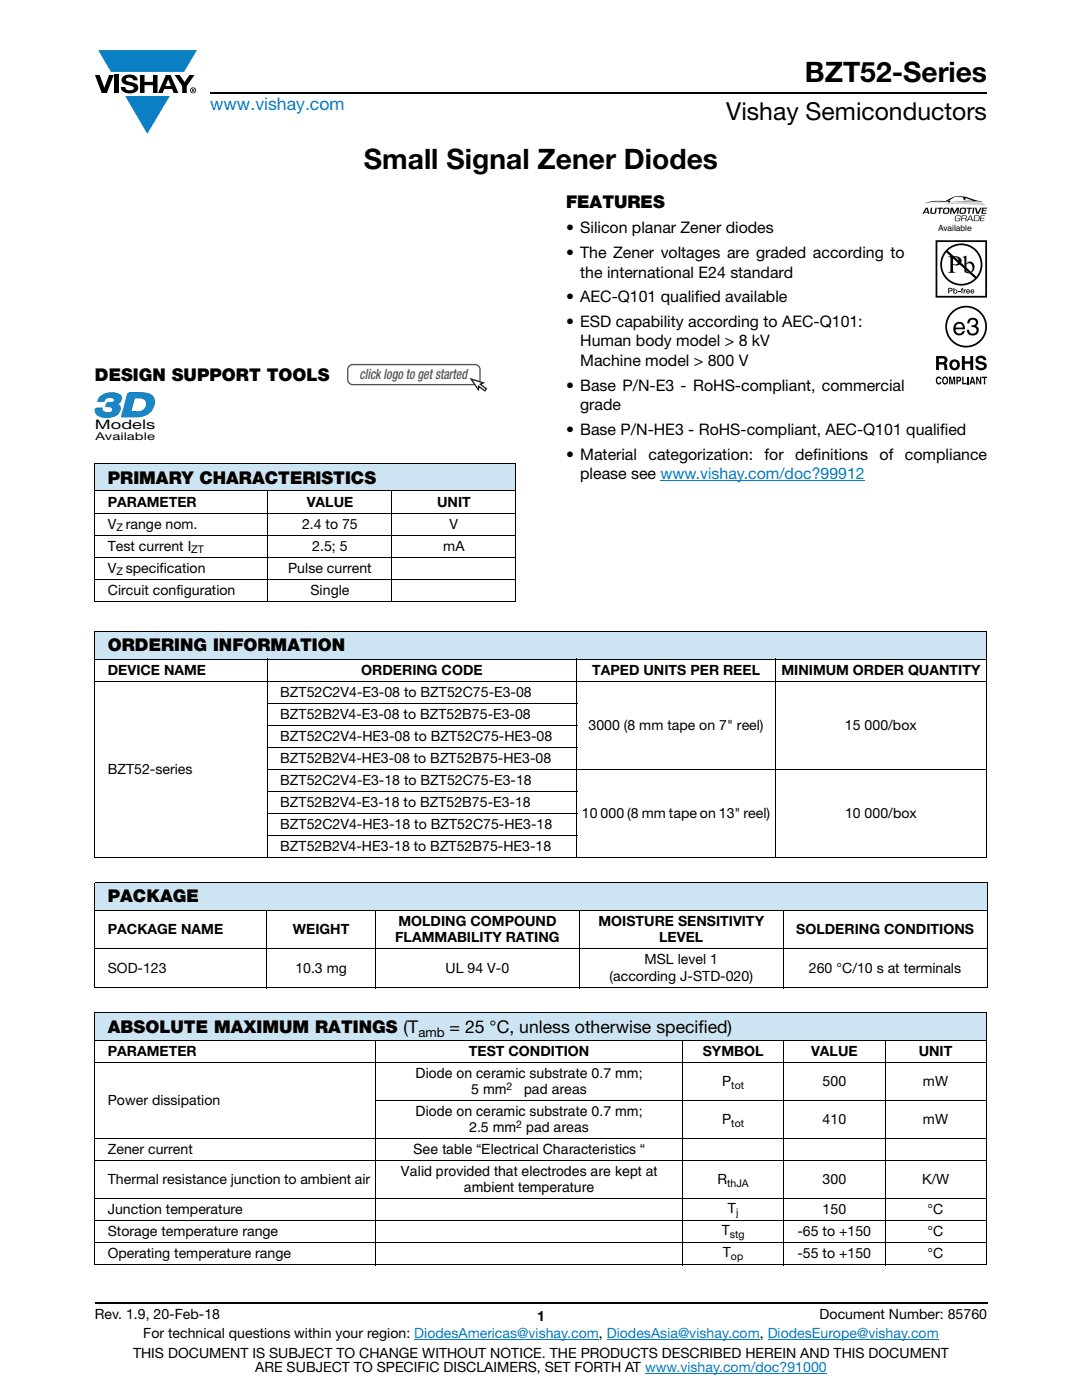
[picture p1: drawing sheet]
<svg xmlns="http://www.w3.org/2000/svg" width="216mm" height="279mm" viewBox="0 0 216 279" stroke-linecap="round" stroke-linejoin="round" font-family="sans-serif">
<g fill="#0a7fc3">
<path d="M19.6 10h19.7l-2.6 4.3h-1.1h-13.5z"/>
<path d="M25 19.2h8.9l-4.5 7.5z"/>
</g>
<g fill="#000">
<path d="M18.9 15h1l.9 2.5 1-2.5h.9l-1.4 3.6h-1zM22.9 15h.9v3.6h-.9zM24.6 15.3a2.1 2.1 0 0 1 2.8 .3l.1 .4h-.9a.79 .79 0 0 0-.7-.5 .79 .79 0 0 0-.8 .4l.3 .3 1 .2a1.08 1.08 0 0 1 1.2 1 1.08 1.08 0 0 1-1.1 1.2 1.73 1.73 0 0 1-2.4-1.2h.9a.96 .96 0 0 0 .8 .6 .96 .96 0 0 0 .9-.4 1.31 1.31 0 0 0-1.2-.6 1.03 1.03 0 0 1-1.1-.6 1.03 1.03 0 0 1 .2-1.1zM27.9 15h.9v1.3h1.7v-1.3h.9v3.6h-.9v-1.6h-1.7v1.6h-.9zM34.8 15h1.1l.9 1.4 1-1.4h1l-1.5 2.2v1.4h-.9v-1.4z"/>
<path d="M33.6 15.9l.5 1.3h-1.1zM33.1 15l-1.6 3.6h1l.3-.8h1.5l.3 .8h1l-1.6-3.6z"/>
<path d="M38.4 17.8h.2v.2h-.2zM38.3 17.7v.7h.1v-.3l.4 .3-.2-.3 .2-.2-.1-.2z"/>
<path d="M38.1 18a.46 .46 0 0 1 .9 0 .46 .46 0 0 1-.9 0zM37.9 18a.6 .6 0 0 0 1.2 0 .6 .6 0 0 0-1.2 0z"/>
</g>
<path d="M42 18.6h155M18.9 260h178.1" fill="none" stroke="#000" stroke-width=".36"/>
<path d="M131.8 95.9h40.8M82.7 267.3h36.8M121.1 267.3h30.5M128.7 274h36.3M153.2 267.3h34.1" fill="none" stroke="#067ec4" stroke-width=".2"/>
<path d="M18.9 92.5h84.1v5.5h-84.1z" fill="#cde5f3"/>
<path d="M18.9 92.5h84.1M18.9 98h84.1M18.9 92.6v27.4M53.5 97.9v22.2M78.2 97.9v22.2M103 92.6v27.4M18.9 102.4h84.1M18.9 106.8h84.1M18.9 111.2h84.1M18.9 115.6h84.1M18.9 120h84.1" fill="none" stroke="#000" stroke-width=".2"/>
<g fill="#fff">
<path d="M43.6 41.8h39.9v26.4h-39.9z"/>
<path d="M69.3 72.6h27.9v5.6h-27.9z"/>
</g>
<path d="M69.7 73.1l.7-.3h24.4a1 1 0 0 1 1 1v2a1 1 0 0 1-1 1h-24.4a1 1 0 0 1-1-1v-2z" fill="none" stroke="#505352" stroke-width=".26"/>
<path d="M94 75.6l2.4 .8-.6 .3 1.3 .9-.3 .4-1.3-.9-.1 .7z" fill="#fff"/>
<path d="M94 75.6l2.4 .8-.6 .3 1.3 .9-.3 .4-1.3-.9-.1 .7z" fill="none" stroke="#231f20" stroke-width=".26"/>
<path d="M18.9 78.3h12.1v9.9h-12.1z" fill="#fff"/>
<path d="M19.3 81.3h1.2l-.3 .4h-1.2z" fill="#00577f"/>
<path d="M20.5 81.3l-.3 .4z" fill="#00547d"/>
<path d="M20.5 81.4l-.3 .4z" fill="#015781"/>
<path d="M20.5 81.5l-.3 .4z" fill="#015a84"/>
<path d="M20.5 81.5l-.3 .4z" fill="#005c88"/>
<path d="M20.5 81.6l-.3 .4z" fill="#015f8c"/>
<path d="M20.5 81.7l-.2 .3z" fill="#05618f"/>
<path d="M20.6 81.7l-.3 .4z" fill="#076493"/>
<path d="M20.6 81.8l.2 .2-.3 .3-.2-.2z" fill="#0a6697"/>
<path d="M20.8 82l.1 .1-.3 .3-.1-.1z" fill="#076493"/>
<path d="M20.9 82.1h.1l-.4 .3z" fill="#05618f"/>
<path d="M21 82.1l.1 .1-.4 .2z" fill="#015f8c"/>
<path d="M21.1 82.2h.1l-.4 .3z" fill="#005c88"/>
<path d="M21.2 82.2h.1l-.4 .3z" fill="#015a84"/>
<path d="M21.3 82.2h.2l-.5 .3z" fill="#015781"/>
<path d="M21.5 82.2h.2l-.4 .3h-.1z" fill="#00547d"/>
<path d="M21.7 82.2h.1l-.5 .3z" fill="#005179"/>
<path d="M21.8 82.2h.2l-.5 .3z" fill="#004f73"/>
<path d="M22 82.2h.2l-.5 .3z" fill="#004a6f"/>
<path d="M22.2 82.2l.1-.1-.4 .4z" fill="#01496a"/>
<path d="M22.3 82.1l.3-.2-.6 .5z" fill="#004566"/>
<path d="M21.6 80.2h.4l-.4 .3h-.3z" fill="#00577f"/>
<path d="M21.3 79.3l-.4 .5z" fill="#004566"/>
<path d="M21.2 79.5l-.4 .4z" fill="#01496a"/>
<path d="M21.1 79.6l-.3 .4z" fill="#004a6f"/>
<path d="M21.1 79.7l-.3 .4z" fill="#004f73"/>
<path d="M22 80.2h.1l-.5 .3z" fill="#00547d"/>
<path d="M22.1 80.2h.2l-.3 .3h-.2z" fill="#005179"/>
<path d="M22.3 80.2l.2-.1-.5 .4z" fill="#004f73"/>
<path d="M22.5 80.1h.2l-.5 .3z" fill="#004a6f"/>
<path d="M22.7 80.1l.1-.1-.4 .4z" fill="#01496a"/>
<path d="M22.8 80l.2-.1-.5 .5z" fill="#004566"/>
<path d="M23.2 80.5h.2l-.3 .3h-.2z" fill="#005c88"/>
<path d="M23.4 80.5l.1 .1-.3 .3-.1-.1z" fill="#015f8c"/>
<path d="M23.5 80.6l.2 .1-.3 .3-.2-.1z" fill="#05618f"/>
<path d="M23.7 80.7h.1l-.3 .4-.1-.1z" fill="#076493"/>
<path d="M23.8 80.7l.2 .3-.3 .3-.2-.2z" fill="#0a6697"/>
<path d="M24 81l.1 .1-.3 .3-.1-.1z" fill="#076493"/>
<path d="M24.1 81.1l-.3 .4z" fill="#05618f"/>
<path d="M24.1 81.2l-.3 .4z" fill="#015f8c"/>
<path d="M24.1 81.3l-.3 .4z" fill="#005c88"/>
<path d="M24.2 81.4l-.3 .4z" fill="#015a84"/>
<path d="M24.2 81.5l-.3 .4z" fill="#015781"/>
<path d="M24.2 81.6l-.4 .4z" fill="#00547d"/>
<path d="M24.1 81.7l-.3 .4z" fill="#005179"/>
<path d="M24.1 81.8l-.3 .4z" fill="#004f73"/>
<path d="M24.1 81.9l-.4 .4z" fill="#004a6f"/>
<path d="M24.1 82l-.4 .4z" fill="#01496a"/>
<g fill="#004566">
<path d="M24 82.1l-.5 .5z"/>
<path d="M20.3 78.9l.5-.4-.8 .7z"/>
</g>
<path d="M20.8 78.5l.3-.1-.6 .4z" fill="#01496a"/>
<path d="M21.1 78.4l.3-.1-.6 .4z" fill="#004a6f"/>
<path d="M21.4 78.3h.4l-.3 .3h-.4z" fill="#004f73"/>
<path d="M21.8 78.3l.3-.1-.3 .4h-.3z" fill="#005179"/>
<path d="M22.1 78.2h.2l-.5 .4z" fill="#00547d"/>
<path d="M19.9 79.3a3.2 3.2 0 0 1 4.1 .1 1.07 1.07 0 0 1-1.1 1.4 1.09 1.09 0 0 1 1 1 1.09 1.09 0 0 1-.8 1.1 4.2 4.2 0 0 1-3.6 0l-.5-.8v-.4h1.2a1 1 0 0 0 1.5 .8 .7 .7 0 0 0 .8-.7 .7 .7 0 0 0-.9-.7h-.5l.2-.6h.4a.81 .81 0 0 0 1.1-.9 1.28 1.28 0 0 0-2 .5h-1.3z" fill="#1580c3"/>
<path d="M19.9 79.3a3.2 3.2 0 0 1 4.1 .1 1.07 1.07 0 0 1-1.1 1.4 1.09 1.09 0 0 1 1 1 1.09 1.09 0 0 1-.8 1.1 4.2 4.2 0 0 1-3.6 0l-.5-.8v-.4h1.2a1 1 0 0 0 1.5 .8 .7 .7 0 0 0 .8-.7 .7 .7 0 0 0-.9-.7h-.5l.2-.6h.4a.81 .81 0 0 0 1.1-.9 1.28 1.28 0 0 0-2 .5h-1.3z" fill="none" stroke="#1580c3" stroke-width=".2"/>
<path d="M22.3 78.2l.2 .1-.3 .3h-.2z" fill="#00547d"/>
<path d="M22.5 78.3h.4l-.3 .3h-.4z" fill="#015781"/>
<path d="M22.9 78.3h.3l-.3 .3h-.3z" fill="#015a84"/>
<path d="M23.2 78.3l.2 .1-.3 .3-.2-.1z" fill="#005c88"/>
<path d="M23.4 78.4l.2 .1-.3 .3-.2-.1z" fill="#015f8c"/>
<path d="M23.6 78.5l.2 .1-.3 .3-.2-.1z" fill="#05618f"/>
<path d="M23.8 78.6l.2 .1-.3 .3-.2-.1z" fill="#076493"/>
<path d="M24 78.7l.3 .3-.3 .3-.3-.3z" fill="#0a6697"/>
<path d="M24.3 79v.1l-.3 .3v-.1z" fill="#076493"/>
<path d="M24.3 79.1l-.2 .4z" fill="#05618f"/>
<path d="M24.4 79.2l-.3 .4z" fill="#015f8c"/>
<path d="M24.4 79.3l-.3 .4z" fill="#005c88"/>
<path d="M24.4 79.4l-.3 .4z" fill="#015a84"/>
<path d="M24.4 79.5l-.3 .3z" fill="#015781"/>
<path d="M24.4 79.5l-.3 .4z" fill="#00547d"/>
<path d="M24.4 79.6l-.3 .4z" fill="#005179"/>
<path d="M24.4 79.7l-.3 .3z" fill="#004f73"/>
<path d="M24.4 79.7l-.4 .4z" fill="#004a6f"/>
<path d="M24.3 79.8l-.3 .4z" fill="#01496a"/>
<path d="M24.3 79.9l-.5 .5z" fill="#004566"/>
<path d="M26.2 82h1.1l-.3 .4h-1.1z" fill="#00577f"/>
<path d="M27.3 82h.1l-.4 .4z" fill="#00547d"/>
<path d="M27.4 82h.3l-.3 .3-.3 .1z" fill="#005179"/>
<path d="M27.7 82h.3l-.3 .3h-.3z" fill="#004f73"/>
<path d="M28 82l.2-.1-.5 .4z" fill="#004a6f"/>
<path d="M28.2 81.9l.3-.1-.6 .4z" fill="#01496a"/>
<path d="M28.5 81.8l.6-.4-.9 .7z" fill="#004566"/>
<path d="M27 79.1l-.8 2.9-.3 .4 .8-3z" fill="#015076"/>
<path d="M25.5 78.4h2.6" fill="none" stroke="#00577f" stroke-width=".31"/>
<path d="M28.1 78.2l.4 .1-.3 .3h-.4z" fill="#00547d"/>
<path d="M28.5 78.3h.4l-.3 .3h-.4z" fill="#015781"/>
<path d="M28.9 78.3l.4 .1-.3 .3-.4-.1z" fill="#015a84"/>
<path d="M29.3 78.4h.3l-.3 .3h-.3z" fill="#005c88"/>
<path d="M29.6 78.4l.2 .1-.3 .3-.2-.1z" fill="#015f8c"/>
<path d="M29.8 78.5l.3 .1-.3 .3-.3-.1z" fill="#05618f"/>
<path d="M30.1 78.6l.2 .2-.3 .3-.2-.2z" fill="#076493"/>
<path d="M30.3 78.8l.5 .5-.4 .3-.4-.5z" fill="#0a6697"/>
<path d="M30.8 79.3l.1 .2-.4 .3-.1-.2z" fill="#076493"/>
<path d="M30.9 79.5v.1l-.3 .3-.1-.1z" fill="#05618f"/>
<path d="M30.9 79.6v.2l-.3 .3v-.2z" fill="#015f8c"/>
<path d="M30.9 79.8l-.2 .4z" fill="#005c88"/>
<path d="M31 79.9l-.3 .5z" fill="#015a84"/>
<path d="M31 80.1v.2l-.3 .4v-.3z" fill="#015781"/>
<path d="M31 80.3l-.4 .6z" fill="#00547d"/>
<path d="M30.9 80.6l-.3 .5z" fill="#005179"/>
<path d="M30.9 80.8l-.4 .5z" fill="#004f73"/>
<path d="M30.8 81l-.4 .5z" fill="#004a6f"/>
<path d="M30.7 81.2l-.4 .6z" fill="#01496a"/>
<path d="M30.6 81.5l-.6 .7z" fill="#004566"/>
<path d="M26.7 79.4l-.8 3a3.2 3.2 0 0 0 3.1-.9 1.27 1.27 0 0 0 .1-1.5 1.27 1.27 0 0 0-1.3-.6zM25.5 78.6a8.4 8.4 0 0 1 4.2 .3 2.15 2.15 0 0 1 1 2.1 2.15 2.15 0 0 1-1.4 1.7 9.3 9.3 0 0 1-5.1 .5z" fill="#1580c3"/>
<path d="M25.5 78.6a8.4 8.4 0 0 1 4.2 .3 2.15 2.15 0 0 1 1 2.1 2.15 2.15 0 0 1-1.4 1.7 9.3 9.3 0 0 1-5.1 .5zM26.7 79.4a2.55 2.55 0 0 1 2.3 .5 1.76 1.76 0 0 1-.2 1.8 1.76 1.76 0 0 1-1.8 .7h-1.1z" fill="none" stroke="#1580c3" stroke-width=".2"/>
<path d="M184.1 39.2h12.9v37.5h-12.9z" fill="#fff"/>
<path d="M185.1 40.6l1.4-.2 3.1 .1a3.8 3.8 0 0 1 2.2-.1l2.8-.1a2.04 2.04 0 0 1 2.1 .7h-.2a41.3 41.3 0 0 0-7.1-.2 10.3 10.3 0 0 0-4.3-.2z" fill="#d1d3d4"/>
<g fill="#000">
<path d="M189.1 40.3l.4-.3 .1 .2-.1 .2zM184.4 40.6h.1a12.3 12.3 0 0 1 4.3-.6 5.2 5.2 0 0 1 5.5-.2l1.7 .4-6.2 .1 4.3-.2-1.4-.6-.1 .6-.4-.4v-.3a2.78 2.78 0 0 0-2.7 .5 2.69 2.69 0 0 1-2.2 .3l-1.4 .1zM185.7 41.5h.3l-.1 .8a.35 .35 0 0 0 .3 .2 .35 .35 0 0 0 .3-.2l.2-.8h.2l-.1 .8a.72 .72 0 0 1-1.2 .2zM187.1 41.5h1.1l-.1 .2h-.4l-.1 1h-.3l.1-1h-.4zM190.7 43.1a.64 .64 0 0 1 1 .2h-.2a.49 .49 0 0 0-.6-.2 .49 .49 0 0 0-.2 .7 .49 .49 0 0 0 .6 .2l.2-.3h-.4v-.1h.6a.61 .61 0 0 1-.5 .6 .61 .61 0 0 1-.7-.3zM191.2 58.1h.4v.1h-.4zM189.7 41.5h.4l.3 .9 .5-.9h.5l-.2 1.2h-.3l.2-1.1-.6 1.1h-.2l-.4-1-.1 1h-.3zM191.9 57.5h.3l-.2 .2 .2 .1v.1h-.2v.7h-.1v-.7h-.2zM192.3 57.8h.2v.1l.3-.2v.2l-.3 .1v.6h-.2zM192.9 41.5h1.1v.2h-.4l-.2 1h-.2l.1-1h-.4zM194.2 41.5h.2l-.1 1.2h-.3zM194.5 41.5h.3l.3 1 .5-1h.3l-.6 1.2h-.5z"/>
<path d="M195.7 43h.8v.1h-.7v.4h.6v.1h-.6l-.1 .4h.7v.1h-.9zM196 41.5h1l-.1 .1h-.7v.4h.7l-.1 .1h-.6l-.1 .4h.7v.2h-1zM186.9 75.3l.4-.2 .3 .1 .2 .5-.6-.2a.66 .66 0 0 0 .1 1l.3-.3h.2a.54 .54 0 0 1-.4 .5 .54 .54 0 0 1-.6-.4zM189.4 75.2h.4l.2 1.2 .2-1.2h.4v1.5h-.3v-1.3l-.2 1.3h-.2l-.3-1.3v1.3h-.2zM192 75.2h.3v1.2h.6v.3h-.9zM191.9 71.1h.6v1h1.1v-1h.6v2.7h-.6v-1.2h-1.1v1.2h-.6zM193 75.2h.3v1.5h-.3zM193.3 63.7a1.07 1.07 0 0 1 1.3-.2 1.07 1.07 0 0 1 .5 1.2l-.4 .3a1.06 1.06 0 0 1 .5 1.4 1.06 1.06 0 0 1-1.4 .5h-.2a1.02 1.02 0 0 1-.7-1.1h.5a.71 .71 0 0 0 .9 .8 .71 .71 0 0 0 .3-1.2l-.7-.1v-.4a.59 .59 0 0 0 .8-.4 .59 .59 0 0 0-.6-.7 .66 .66 0 0 0-.7 .7h-.4zM195 71.2a1.15 1.15 0 0 1 1.8 .7h-.5l-.1-.2a.68 .68 0 0 0-.9-.1v.4l.2 .1a1.29 1.29 0 0 1 1.4 .9 1.17 1.17 0 0 1-1.1 .9 1.17 1.17 0 0 1-1.2-.9h.6v.2a.67 .67 0 0 0 1.1-.1l-.2-.3-.6-.1a.82 .82 0 0 1-.8-.6 .82 .82 0 0 1 .3-.9zM194.8 75.2h.3l.5 1v-1h.2v1.5h-.3l-.5-1.1v1.1h-.2zM195.9 75.2h1.1v.2h-.4v1.3h-.3v-1.3h-.4z"/>
<path d="M184.9 41.6l-.3 .7h.5zM184.7 41.5h.4l.3 1.2h-.2l-.1-.3h-.6l-.1 .3h-.3z"/>
<path d="M188.3 42.1a.45 .45 0 0 0 .9 0 .45 .45 0 0 0-.9 0zM188.3 41.6a.7 .7 0 0 1 1.2 .2 .74 .74 0 0 1-.4 .9 .74 .74 0 0 1-.9-.2z"/>
<path d="M189.1 50a3.9 3.9 0 0 1 5.3-.1 3.9 3.9 0 0 1 .4 5.3zM188.8 50.4l5.7 5.1a3.9 3.9 0 0 1-5.3 .2 3.9 3.9 0 0 1-.4-5.3zM187.6 52.8a4.2 4.2 0 0 0 8.4 0 4.2 4.2 0 0 0-8.4 0z"/>
<path d="M189.4 57.6v.4l.4-.1v-.3zM189.2 57.4l.7 .1 .2 .3-.2 .3h-.5v.5h-.2z"/>
<path d="M190.2 51.4v1.3a.75 .75 0 0 0 1.1-.7 .75 .75 0 0 0-1.1-.6zM189.2 51.1a2.81 2.81 0 0 1 2.4 .4 .97 .97 0 0 1 0 1.2 .97 .97 0 0 1-1.2 .2h-.2v1v.3l.5 .2h-1.5l.3-.1 .1-.4v-2.3v-.2z"/>
<path d="M190.4 58.1a.26 .26 0 0 0 .5 0 .26 .26 0 0 0-.5 0zM190.2 57.5h.2v.4a.38 .38 0 0 1 .5 0 .38 .38 0 0 1 0 .5 .38 .38 0 0 1-.5 .1l-.2 .1z"/>
<path d="M192.1 43.1l-.1 .5 .7-.1v-.4zM191.9 43h.7a.32 .32 0 0 1 .3 .3 .32 .32 0 0 1-.3 .3l.2 .1v.4h-.2v-.4h-.1h-.5l-.1 .4h-.1z"/>
<path d="M191.7 42.1a.44 .44 0 0 0 .8 0 .44 .44 0 0 0-.8 0zM191.7 41.6a.7 .7 0 0 1 1.1 .2 .74 .74 0 0 1-.4 .9 .74 .74 0 0 1-.9-.2z"/>
<path d="M192.8 52.8v1.3l.2 .2a.72 .72 0 0 0 .8-.1 .72 .72 0 0 0 .3-.8 .72 .72 0 0 0-.4-.8 .72 .72 0 0 0-.9 .2zM192.1 51.3l.7-.3v1.6a.89 .89 0 0 1 1.1-.3 .89 .89 0 0 1 .6 1 1.23 1.23 0 0 1-.7 1.1 1.23 1.23 0 0 1-1.4-.1v-2.7z"/>
<path d="M193 57.9v.2h.4l-.2-.2zM193 57.8h.4l.2 .4h-.6v.2l.5-.1a.42 .42 0 0 1-.6 .2 .42 .42 0 0 1 .1-.7z"/>
<path d="M193.6 43.1l-.3 .7h.6zM193.6 43h.2l.3 1.1h-.1l-.1-.2h-.7l-.1 .2h-.2z"/>
<path d="M193.9 57.9l-.1 .2h.4l-.2-.2zM193.8 57.8h.5l.1 .4h-.6l.1 .2 .5-.1a.42 .42 0 0 1-.7 .2 .42 .42 0 0 1 .1-.7z"/>
<path d="M194.5 43.1l-.1 .9 .8-.1 .1-.7zM194.4 43h.9a.66 .66 0 0 1-.4 1.1h-.6z"/>
<path d="M187 48.3h9.6v10.7h-9.6zM186.7 47.9v11.5h10.3v-11.5z"/>
<path d="M187.4 71.5v.8l.9-.1a.39 .39 0 0 0 0-.6zM186.8 71.1h1.4a.79 .79 0 0 1 .8 .4 .79 .79 0 0 1-.1 .9l-.3 .1a.98 .98 0 0 1 .4 1.2l.1 .1h-.6l-.2-1-.9-.1v1.1h-.6z"/>
<path d="M188.4 75.5a.64 .64 0 0 0 .2 1l.1-.1a.64 .64 0 0 0-.1-1zM188.2 75.3l.2-.1a.56 .56 0 0 1 .7 .3 .82 .82 0 0 1-.5 1.2h-.2a.89 .89 0 0 1-.2-1.4z"/>
<path d="M189 65.2a3.8 3.8 0 0 1 7.6 0 3.8 3.8 0 0 1-7.6 0zM188.6 65.2a4.2 4.2 0 0 0 8.4 0 4.2 4.2 0 0 0-8.4 0z"/>
<path d="M190.2 72.2a.63 .63 0 0 0-.2 .8 .63 .63 0 0 0 .7 .4 .63 .63 0 0 0 .3-.8 .63 .63 0 0 0-.8-.4zM189.4 72.8a1.1 1.1 0 0 1 2.2 0 1.1 1.1 0 0 1-2.2 0z"/>
<path d="M191.1 75.4v.5l.4-.1v-.3zM190.8 75.2h.6a.5 .5 0 0 1 .4 .5 .5 .5 0 0 1-.4 .5h-.3v.5h-.3z"/>
<path d="M190.9 64.8l-.2 .6h1.4a.7 .7 0 0 0-.4-.7 .7 .7 0 0 0-.8 .1zM190.7 64.5a1.18 1.18 0 0 1 1.4-.1 1.18 1.18 0 0 1 .5 1.3h-1.9a.73 .73 0 0 0 .5 .9 .73 .73 0 0 0 .9-.5h.4a1.21 1.21 0 0 1-1.6 .8 1.21 1.21 0 0 1-.6-1.7z"/>
<path d="M194 75.5l-.1 .6h.3zM193.9 75.2h.3l.4 1.5h-.3v-.3h-.5l-.1 .3h-.3z"/>
</g>
<path d="M18.9 126h177.9v5.5h-177.9z" fill="#cde5f3"/>
<g fill="#fff">
<path d="M18.9 131.5h34.5v4.4h-34.5z"/>
<path d="M53.4 131.5h61.7v4.4h-61.7z"/>
<path d="M115.1 131.5h39.7v4.4h-39.7z"/>
<path d="M154.8 131.5h42v4.4h-42z"/>
<path d="M53.4 135.9h61.7v4.5h-61.7z"/>
<path d="M53.4 140.4h61.7v4.4h-61.7z"/>
<path d="M53.4 144.8h61.7v4.4h-61.7z"/>
<path d="M53.4 149.2h61.7v4.4h-61.7z"/>
<path d="M53.4 153.6h61.7v4.4h-61.7z"/>
<path d="M53.4 158h61.7v4.4h-61.7z"/>
<path d="M53.4 162.4h61.7v4.4h-61.7z"/>
<path d="M53.4 166.8h61.7v4.4h-61.7z"/>
</g>
<path d="M18.9 176.1h178.1v5.6h-178.1z" fill="#cde5f3"/>
<g fill="#fff">
<path d="M18.9 181.7h34.3v7.5h-34.3z"/>
<path d="M53.2 181.7h21.7v7.5h-21.7z"/>
<path d="M74.9 181.7h40.7v7.5h-40.7z"/>
<path d="M115.6 181.7h40.7v7.5h-40.7z"/>
<path d="M156.3 181.7h40.7v7.5h-40.7z"/>
</g>
<path d="M18.9 202.1h177.9v5.5h-177.9z" fill="#cde5f3"/>
<g fill="#fff">
<path d="M18.9 207.6h56.1v4.4h-56.1z"/>
<path d="M75 207.6h61.2v4.4h-61.2z"/>
<path d="M136.2 207.6h20.2v4.4h-20.2z"/>
<path d="M156.4 207.6h20.2v4.4h-20.2z"/>
<path d="M176.6 207.6h20.2v4.4h-20.2z"/>
</g>
<g fill="none" stroke="#000" stroke-width=".2">
<path d="M18.9 126h178M18.9 131.5h178M18.9 135.9h178M18.9 126.1v45M53.4 131.4v39.9M115.1 131.4v39.9M154.8 131.4v39.9M196.8 126.1v45M53.3 140.4h61.8M53.3 144.8h61.8M53.3 149.2h61.8M53.3 153.6h143.6"/>
<path d="M53.3 158h61.8M18.9 171.2h178M18.9 176.1h178.1M18.9 176.2v20.9M53.3 162.4h61.8M53.3 166.8h61.8M197 176.2v20.9M18.9 181.7h178.1M18.9 189.2h178.1M18.9 197.2h178.1M53.2 181.6v15.7M74.9 181.6v15.7"/>
<path d="M115.6 181.6v15.7M156.3 181.6v15.7M18.9 202.1h178M18.9 207.6h178M18.9 212h178M18.9 202.2v50.1M74.9 219.6h122M75 207.5v45M136.2 207.5v45M156.4 207.5v45M176.6 207.5v45M196.8 202.2v50.1"/>
<path d="M18.9 227.2h178M18.9 231.6h178M18.9 239.2h178M18.9 243.6h178M18.9 248h178M18.9 252.4h178"/>
</g>
<g font-size="5.6">
<text x="160.6" y="16.4">BZT52-Series</text>
<text x="72.6" y="33.8">Small Signal Zener Diodes</text>
</g>
<text font-size="4.9" x="144.9" y="24">Vishay Semiconductors</text>
<text font-size="3.5" fill="#067ec4" x="42" y="21.9">www.vishay.com</text>
<g font-size="3.5">
<text x="112.9" y="41.5">FEATURES</text>
<text x="18.9" y="76">DESIGN SUPPORT TOOLS</text>
<text x="21.5" y="96.6">PRIMARY CHARACTERISTICS</text>
<text x="21.5" y="130">ORDERING INFORMATION</text>
<text x="21.5" y="180.1">PACKAGE</text>
<text x="21.5" y="206.2">ABSOLUTE MAXIMUM RATINGS (T</text>
<text x="89.7" y="206.2">= 25 °C, unless otherwise specified)</text>
</g>
<g font-size="3.2">
<text x="112.9" y="46.6">• Silicon planar Zener diodes</text>
<text x="112.9" y="51.5">• The Zener voltages are graded according to</text>
<text x="115.8" y="55.4">the international E24 standard</text>
<text x="112.9" y="60.3">• AEC-Q101 qualified available</text>
<text x="112.9" y="65.3">• ESD capability according to AEC-Q101:</text>
<text x="115.8" y="69.2">Human body model &gt; 8 kV</text>
<text x="112.9" y="78">• Base P/N-E3 - RoHS-compliant, commercial</text>
<text x="115.8" y="73">Machine model &gt; 800 V</text>
<text x="115.8" y="81.9">grade</text>
<text x="112.9" y="86.8">• Base P/N-HE3 - RoHS-compliant, AEC-Q101 qualified</text>
<text x="112.9" y="91.7">• Material</text>
<text x="115.8" y="95.6">please see www.vishay.com/doc?99912</text>
<text x="129.4" y="91.7">categorization:</text>
<text x="152.6" y="91.7">for</text>
<text x="158.7" y="91.7">definitions</text>
<text x="175.5" y="91.7">of</text>
<text x="180.6" y="91.7">compliance</text>
</g>
<text font-size="2.8" fill="#505454" x="71.7" y="75.5">click logo to get started</text>
<g font-size="2.8">
<text x="21.5" y="101.1">PARAMETER</text>
<text x="61.2" y="101.1">VALUE</text>
<text x="87.2" y="101.1">UNIT</text>
<text x="21.5" y="105.5">V range nom.</text>
<text x="60.3" y="105.5">2.4 to 75</text>
<text x="89.7" y="105.5">V</text>
<text x="21.5" y="109.9">Test current I</text>
<text x="62.3" y="109.9">2.5; 5</text>
<text x="88.5" y="109.9">mA</text>
<text x="21.5" y="118.7">Circuit configuration</text>
<text x="21.5" y="114.3">V specification</text>
<text x="57.5" y="114.3">Pulse current</text>
<text x="62" y="118.7">Single</text>
<text x="21.5" y="134.6">DEVICE NAME</text>
<text x="72.1" y="134.6">ORDERING CODE</text>
<text x="118.2" y="134.6">TAPED UNITS PER REEL</text>
<text x="155.9" y="134.6">MINIMUM ORDER QUANTITY</text>
<text x="55.9" y="139">BZT52C2V4-E3-08 to BZT52C75-E3-08</text>
<text x="55.9" y="143.5">BZT52B2V4-E3-08 to BZT52B75-E3-08</text>
<text x="55.9" y="147.9">BZT52C2V4-HE3-08 to BZT52C75-HE3-08</text>
<text x="117.4" y="145.7">3000 (8 mm tape on 7&quot; reel)</text>
<text x="168.6" y="145.7">15 000/box</text>
<text x="21.5" y="154.5">BZT52-series</text>
<text x="55.9" y="152.3">BZT52B2V4-HE3-08 to BZT52B75-HE3-08</text>
<text x="55.9" y="156.7">BZT52C2V4-E3-18 to BZT52C75-E3-18</text>
<text x="55.9" y="161.1">BZT52B2V4-E3-18 to BZT52B75-E3-18</text>
<text x="55.9" y="165.5">BZT52C2V4-HE3-18 to BZT52C75-HE3-18</text>
<text x="116.1" y="163.3">10 000 (8 mm tape on 13&quot; reel)</text>
<text x="168.6" y="163.3">10 000/box</text>
<text x="55.9" y="169.9">BZT52B2V4-HE3-18 to BZT52B75-HE3-18</text>
<text x="79.5" y="184.8">MOLDING COMPOUND</text>
<text x="119.4" y="184.8">MOISTURE SENSITIVITY</text>
<text x="21.5" y="186.4">PACKAGE NAME</text>
<text x="58.4" y="186.4">WEIGHT</text>
<text x="78.9" y="187.9">FLAMMABILITY RATING</text>
<text x="131.6" y="187.9">LEVEL</text>
<text x="158.9" y="186.4">SOLDERING CONDITIONS</text>
<text x="21.5" y="194.1">SOD-123</text>
<text x="58.9" y="194.1">10.3 mg</text>
<text x="88.9" y="194.1">UL 94 V-0</text>
<text x="121.6" y="195.9">(according J-STD-020)</text>
<text x="128.6" y="192.4">MSL level 1</text>
<text x="161.4" y="194.1">260 °C/10 s at terminals</text>
<text x="21.5" y="210.7">PARAMETER</text>
<text x="82.9" y="215.1">Diode on ceramic substrate 0.7 mm;</text>
<text x="93.6" y="210.7">TEST CONDITION</text>
<text x="140.2" y="210.7">SYMBOL</text>
<text x="161.8" y="210.7">VALUE</text>
<text x="183.3" y="210.7">UNIT</text>
<text x="21.5" y="220.5">Power dissipation</text>
<text x="94" y="218.3">5 mm</text>
<text x="104.6" y="218.3">pad areas</text>
<text x="144.1" y="216.7">P</text>
<text x="164.1" y="216.7">500</text>
<text x="184.2" y="216.7">mW</text>
<text x="82.9" y="222.7">Diode on ceramic substrate 0.7 mm;</text>
<text x="93.6" y="225.9">2.5 mm</text>
<text x="105" y="225.9">pad areas</text>
<text x="144.1" y="224.3">P</text>
<text x="164.1" y="224.3">410</text>
<text x="184.2" y="224.3">mW</text>
<text x="21.5" y="230.3">Zener current</text>
<text x="82.4" y="230.3">See table “Electrical Characteristics “</text>
<text x="21.5" y="236.3">Thermal resistance junction to ambient air</text>
<text x="79.9" y="234.7">Valid provided that electrodes are kept at</text>
<text x="92.6" y="237.9">ambient temperature</text>
<text x="143.2" y="236.3">R</text>
<text x="164.1" y="236.3">300</text>
<text x="184" y="236.3">K/W</text>
<text x="21.5" y="242.3">Junction temperature</text>
<text x="145.2" y="242.1">T</text>
<text x="164.1" y="242.3">150</text>
<text x="185.1" y="242.3">°C</text>
<text x="21.5" y="246.7">Storage temperature range</text>
<text x="21.5" y="251.1">Operating temperature range</text>
<text x="144" y="246.5">T</text>
<text x="144.3" y="251">T</text>
<text x="159.1" y="246.7">-65 to +150</text>
<text x="159.1" y="251.1">-55 to +150</text>
<text x="185.1" y="246.7">°C</text>
<text x="185.1" y="251.1">°C</text>
<text x="18.9" y="263.3">Rev. 1.9, 20-Feb-18</text>
<text x="107.2" y="263.6">1</text>
<text x="163.6" y="263.3">Document Number: 85760</text>
<text x="28.6" y="267.1">For technical questions within your region: DiodesAmericas@vishay.com, DiodesAsia@vishay.com, DiodesEurope@vishay.com</text>
<text x="26.5" y="271">THIS DOCUMENT IS SUBJECT TO CHANGE WITHOUT NOTICE. THE PRODUCTS DESCRIBED HEREIN AND THIS DOCUMENT</text>
<text x="50.9" y="273.8">ARE SUBJECT TO SPECIFIC DISCLAIMERS, SET FORTH AT www.vishay.com/doc?91000</text>
</g>
<text font-size="2.6" fill="#020303" x="18.9" y="85.7">Models</text>
<text font-size="2.6" x="83.5" y="206.9">amb</text>
<text font-size="2.1" fill="#020303" x="19" y="87.7">Available</text>
<g font-size="2.1">
<text x="23.2" y="106">Z</text>
<text x="38.2" y="110.4">ZT</text>
<text x="23.2" y="114.8">Z</text>
<text x="101.1" y="217.5">2</text>
<text x="145.9" y="217.2">tot</text>
<text x="103" y="225.1">2</text>
<text x="145.9" y="224.8">tot</text>
<text x="145.1" y="236.8">thJA</text>
<text x="146.9" y="242.6">j</text>
<text x="145.6" y="247.1">stg</text>
<text x="145.9" y="251.5">op</text>
</g>
<text font-size="1.7" x="187.2" y="46.1">Available</text>
</svg>
